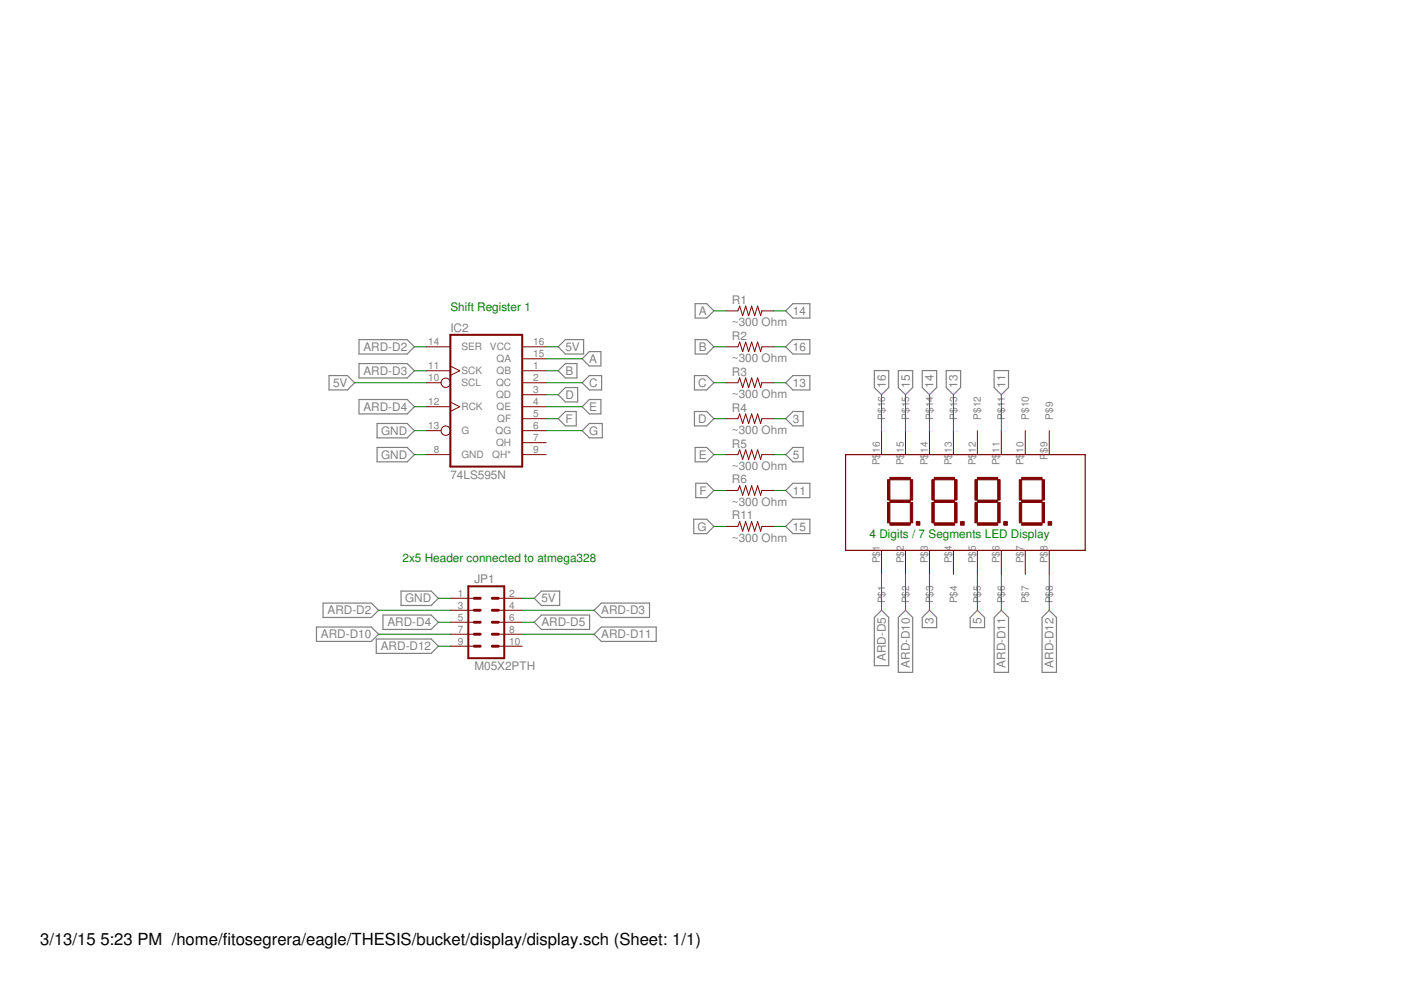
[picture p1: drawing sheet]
<svg xmlns="http://www.w3.org/2000/svg" width="297mm" height="210mm" viewBox="0 0 297 210" stroke-linecap="round" stroke-linejoin="round" font-family="sans-serif">
<g fill="none" stroke="#808080" stroke-width=".25">
<path d="M69.8 79.6h3.9l1.5 1.6-1.5 1.5h-3.9zM76.1 72h10.2l1.6 1.5-1.6 1.6h-10.2zM76.1 77.1h10.2l1.6 1.5-1.6 1.5h-10.2zM118.3 73.5l1.6-1.5h3.8v3.1h-3.8zM118.3 78.6l1.6-1.5h2.4v3h-2.4zM123.4 76.1l1.5-1.6h2.5v3.1h-2.5zM147.2 79.6h2.6l1.6 1.6-1.6 1.5h-2.6zM147.4 72h2.4l1.6 1.5-1.6 1.6h-2.4zM147.4 64.4h2.4l1.6 1.5-1.6 1.5h-2.4zM166.6 73.5l1.5-1.5h3.6v3.1h-3.6zM166.6 65.9l1.5-1.5h3.6v3h-3.6zM185.4 78.6h3v3.6l-1.5 1.5-1.5-1.5z"/>
<path d="M190.5 78.6h3v3.6l-1.5 1.5-1.5-1.5zM195.5 78.6h3.1v3.6l-1.5 1.5-1.6-1.5zM200.6 78.6h3.1v3.6l-1.6 1.5-1.5-1.5zM210.8 78.6h3v3.6l-1.5 1.5-1.5-1.5zM76.1 84.7h10.2l1.6 1.5-1.6 1.6h-10.2zM79.9 94.9h6.4l1.6 1.5-1.6 1.5h-6.4zM79.9 89.8h6.4l1.6 1.5-1.6 1.5h-6.4zM118.3 83.7l1.6-1.5h2.6v3h-2.6zM118.3 88.8l1.6-1.6h2.3v3.1h-2.3zM123.4 91.3l1.5-1.5h2.8v3h-2.8zM123.4 81.2l1.5-1.6h2.7v3.1h-2.7zM123.4 86.2l1.5-1.5h2.5v3.1h-2.5z"/>
<path d="M147.2 87.2h2.6l1.6 1.6-1.6 1.5h-2.6zM147.4 94.9h2.4l1.6 1.5-1.6 1.5h-2.4zM166.6 96.4l1.5-1.5h2.2v3h-2.2zM166.6 81.2l1.5-1.6h3.6v3.1h-3.6zM166.6 88.8l1.5-1.6h2.2v3.1h-2.2zM147.1 110.1h2.7l1.6 1.5-1.6 1.5h-2.7zM147.5 102.5h2.3l1.6 1.5-1.6 1.5h-2.3zM166.6 104l1.5-1.5h3.6v3h-3.6zM166.6 111.6l1.5-1.5h3.6v3h-3.6zM67.1 132.9h11.6l1.6 1.6-1.6 1.5h-11.6zM68.5 127.9h10.2l1.6 1.5-1.6 1.5h-10.2zM79.8 135.5h11.6l1.5 1.5-1.5 1.5h-11.6z"/>
<path d="M81.2 130.4h10.2l1.5 1.5-1.5 1.6h-10.2zM85 125.3h6.4l1.5 1.6-1.5 1.5h-6.4zM113.3 126.9l1.5-1.6h3.9v3.1h-3.9zM113.3 131.9l1.5-1.5h10.2v3.1h-10.2zM126 129.4l1.5-1.5h10.2v3h-10.2zM126 134.5l1.5-1.6h11.6v3.1h-11.6zM185.4 130.9l1.5-1.5 1.5 1.5v10.2h-3zM190.5 130.9l1.5-1.5 1.5 1.5v11.7h-3zM195.5 130.9l1.6-1.5 1.5 1.5v2.2h-3.1zM205.7 130.9l1.5-1.5 1.5 1.5v2.2h-3zM210.8 130.9l1.5-1.5 1.5 1.5v11.7h-3zM220.9 130.9l1.6-1.5 1.5 1.5v11.7h-3.1z"/>
</g>
<path d="M95.5 71h15.2v27.9h-15.2zM99.3 124.3h7.6v15.3h-7.6z" fill="none" stroke="#800000" stroke-width=".42"/>
<g fill="none" stroke="#800000" stroke-width=".21">
<path d="M90.4 78.6h5.1M90.4 73.5h5.1M95.5 77.6l2 1-2 1M110.7 78.6h5.1M110.7 73.5h5.1M110.7 76.1h5.1M153.9 73.5h2.5l.4-1 .7 2 .6-2 .6 2 .7-2 .6 2 .6-2 .7 2 .2-1h2.5M153.9 65.9h2.5l.4-1 .7 2 .6-2 .6 2 .7-2 .6 2 .6-2 .7 2 .2-1h2.5M90.4 81.2h3.1M90.4 86.2h5.1M90.4 91.3h3.1M90.4 96.4h5.1"/>
<path d="M95.5 85.2l2 1-2 1M110.7 81.2h5.1M110.7 83.7h5.1M110.7 86.2h5.1M110.7 88.8h5.1M110.7 91.3h5.1M110.7 93.9h5.1M110.7 96.4h5.1M153.9 81.2h2.5l.4-1.1 .7 2.1 .6-2.1 .6 2.1 .7-2.1 .6 2.1 .6-2.1 .7 2.1 .2-1h2.5M153.9 88.8h2.5l.4-1 .7 2 .6-2 .6 2 .7-2 .6 2 .6-2 .7 2 .2-1h2.5M153.9 96.4h2.5l.4-1 .7 2 .6-2 .6 2 .7-2 .6 2 .6-2 .7 2 .2-1h2.5M186.9 91.3v5.1"/>
<path d="M192 91.3v5.1M197.1 91.3v5.1M202.1 91.3v5.1M207.2 91.3v5.1M212.3 91.3v5.1M217.4 91.3v5.1M222.5 91.3v5.1M153.9 104h2.5l.4-1 .7 2 .6-2 .6 2 .7-2 .6 2 .6-2 .7 2 .2-1h2.5M153.9 111.6h2.5l.4-1 .7 2 .6-2 .6 2 .7-2 .6 2 .6-2 .7 2 .2-1h2.5M186.9 116.7v5.1M192 116.7v5.1M197.1 116.7v5.1"/>
<path d="M202.1 116.7v5.1M207.2 116.7v5.1M212.3 116.7v5.1M217.4 116.7v5.1M222.5 116.7v5.1M95.5 137h5.1M95.5 134.5h5.1M95.5 131.9h5.1M95.5 129.4h5.1M95.5 126.9h5.1M105.6 137h5.1M105.6 134.5h5.1"/>
<path d="M105.6 131.9h5.1M105.6 129.4h5.1M105.6 126.9h5.1"/>
<circle cx="94.5" cy="91.3" r=".99"/>
<circle cx="94.5" cy="81.2" r=".99"/>
</g>
<path d="M179.3 96.4h50.8v20.3h-50.8z" fill="none" stroke="#800000" stroke-width=".25"/>
<g fill="#800000" stroke="#800000" stroke-width=".21">
<path d="M188.7 101.2h4.3v.5h-4.3z"/>
<path d="M188.2 101.7h.5v4.3h-.5z"/>
<path d="M193 101.7h.5v4.3h-.5z"/>
<path d="M188.7 106h4.3v.5h-4.3z"/>
<path d="M188.2 106.5h.5v4.3h-.5z"/>
<path d="M193 106.5h.5v4.3h-.5z"/>
<path d="M188.7 110.8h4.3v.6h-4.3z"/>
<path d="M198.1 101.2h4.3v.5h-4.3z"/>
<path d="M197.6 101.7h.5v4.3h-.5z"/>
<path d="M202.4 101.7h.5v4.3h-.5z"/>
<path d="M198.1 106h4.3v.5h-4.3z"/>
<path d="M197.6 106.5h.5v4.3h-.5z"/>
<path d="M202.4 106.5h.5v4.3h-.5z"/>
<path d="M198.1 110.8h4.3v.6h-4.3z"/>
<path d="M207.2 101.2h4.3v.5h-4.3z"/>
<path d="M206.7 101.7h.5v4.3h-.5z"/>
<path d="M211.5 101.7h.5v4.3h-.5z"/>
<path d="M207.2 106h4.3v.5h-4.3z"/>
<path d="M206.7 106.5h.5v4.3h-.5z"/>
<path d="M211.5 106.5h.5v4.3h-.5z"/>
<path d="M207.2 110.8h4.3v.6h-4.3z"/>
<path d="M216.6 101.2h4.3v.5h-4.3z"/>
<path d="M216.1 101.7h.5v4.3h-.5z"/>
<path d="M220.9 101.7h.5v4.3h-.5z"/>
<path d="M216.6 106h4.3v.5h-4.3z"/>
<path d="M216.1 106.5h.5v4.3h-.5z"/>
<path d="M220.9 106.5h.5v4.3h-.5z"/>
<path d="M216.6 110.8h4.3v.6h-4.3z"/>
<path d="M194.3 110.6h.7v.8h-.7z"/>
<path d="M203.7 110.6h.7v.8h-.7z"/>
<path d="M212.8 110.6h.8v.8h-.8z"/>
<path d="M222.2 110.6h.8v.8h-.8z"/>
</g>
<path d="M100.6 131.9h1.2M100.6 134.5h1.2M100.6 137h1.2M100.6 126.9h1.2M100.6 129.4h1.2M104.4 131.9h1.2M104.4 134.5h1.2M104.4 137h1.2M104.4 126.9h1.2M104.4 129.4h1.2" fill="none" stroke="#800000" stroke-width=".61"/>
<g fill="none" stroke="#008000" stroke-width=".21">
<path d="M87.9 73.5h2.5M87.9 78.6h2.5M115.8 73.5h2.5M115.8 78.6h2.5M115.8 76.1h7.6M151.4 73.5h2.5M151.4 65.9h2.5M164 73.5h2.6M164 65.9h2.6M75.2 81.2h15.2M87.9 96.4h2.5M87.9 91.3h2.5"/>
<path d="M87.9 86.2h2.5M115.8 91.3h7.6M115.8 81.2h7.6M115.8 86.2h7.6M115.8 83.7h2.5M115.8 88.8h2.5M151.4 96.4h2.5M151.4 81.2h2.5M151.4 88.8h2.5M164 96.4h2.6M164 81.2h2.6M164 88.8h2.6"/>
<path d="M186.9 83.7v7.6M192 83.7v7.6M197.1 83.7v7.6M202.1 83.7v7.6M212.3 83.7v7.6M151.4 104h2.5M151.4 111.6h2.5M164 104h2.6M164 111.6h2.6M80.3 129.4h15.2M80.3 134.5h15.2M92.9 126.9h2.6"/>
<path d="M92.9 131.9h2.6M92.9 137h2.6M110.7 126.9h2.6M110.7 129.4h15.3M110.7 131.9h2.6M110.7 134.5h15.3M186.9 121.8v7.6M192 121.8v7.6M197.1 121.8v7.6M207.2 121.8v7.6M212.3 121.8v7.6M222.5 121.8v7.6"/>
</g>
<g font-size="3.5">
<text x="8.5" y="200.4">3/13/15</text>
<text x="21.3" y="200.4">5:23 PM /home/fitosegrera/eagle/THESIS/bucket/display/display.sch (Sheet: 1/1)</text>
</g>
<g font-size="2.5" fill="#008000">
<text x="95.5" y="65.9">Shift Register 1</text>
<text x="85.3" y="119.2">2x5 Header connected to atmega328</text>
<text x="184.4" y="114.2">4 Digits / 7 Segments LED Display</text>
</g>
<g font-size="2.5" fill="#808080">
<text x="155.2" y="64.4">R1</text>
<text x="95.5" y="70.4">IC2</text>
<text x="148.2" y="66.8">A</text>
<text x="155.2" y="69.2">~300 Ohm</text>
<text x="168.1" y="66.8">14</text>
<text x="77.1" y="74.4">ARD-D2</text>
<text x="119.9" y="74.4">5V</text>
<text x="124.9" y="77">A</text>
<text x="148.2" y="74.4">B</text>
<text x="155.2" y="76.8">~300 Ohm</text>
<text x="155.2" y="72">R2</text>
<text x="168.1" y="74.4">16</text>
<text x="70.6" y="82">5V</text>
<text x="77.1" y="79.5">ARD-D3</text>
<text x="119.9" y="79.5">B</text>
<text x="124.9" y="82">C</text>
<text x="148" y="82">C</text>
<text x="155.2" y="79.7">R3</text>
<text x="168.1" y="82">13</text>
<text x="187.8" y="82.2" transform="rotate(-90 187.8 82.2)">16</text>
<text x="192.9" y="82.2" transform="rotate(-90 192.9 82.2)">15</text>
<text x="198" y="82.2" transform="rotate(-90 198 82.2)">14</text>
<text x="203" y="82.2" transform="rotate(-90 203 82.2)">13</text>
<text x="213.2" y="82.2" transform="rotate(-90 213.2 82.2)">11</text>
<text x="77.1" y="87.1">ARD-D4</text>
<text x="119.9" y="84.6">D</text>
<text x="119.9" y="89.7">F</text>
<text x="124.9" y="87.1">E</text>
<text x="148" y="89.7">D</text>
<text x="155.2" y="84.5">~300 Ohm</text>
<text x="155.2" y="87.3">R4</text>
<text x="168.1" y="89.7">3</text>
<text x="80.8" y="92.2">GND</text>
<text x="124.9" y="92.2">G</text>
<text x="155.2" y="92.1">~300 Ohm</text>
<text x="155.2" y="94.9">R5</text>
<text x="80.8" y="97.3">GND</text>
<text x="95.5" y="101.5">74LS595N</text>
<text x="148.2" y="97.3">E</text>
<text x="155.2" y="99.7">~300 Ohm</text>
<text x="168.1" y="97.3">5</text>
<text x="148.3" y="104.9">F</text>
<text x="155.2" y="107.3">~300 Ohm</text>
<text x="155.2" y="102.5">R6</text>
<text x="168.1" y="104.9">11</text>
<text x="147.9" y="112.5">G</text>
<text x="155.2" y="110.1">R11</text>
<text x="168.1" y="112.5">15</text>
<text x="155.2" y="114.9">~300 Ohm</text>
<text x="100.6" y="123.5">JP1</text>
<text x="69.4" y="130.3">ARD-D2</text>
<text x="85.9" y="127.7">GND</text>
<text x="114.8" y="127.7">5V</text>
<text x="127.5" y="130.3">ARD-D3</text>
<text x="68" y="135.4">ARD-D10</text>
<text x="80.7" y="137.9">ARD-D12</text>
<text x="82.1" y="132.8">ARD-D4</text>
<text x="114.8" y="132.8">ARD-D5</text>
<text x="127.5" y="135.4">ARD-D11</text>
<text x="198" y="132.3" transform="rotate(-90 198 132.3)">3</text>
<text x="208.1" y="132.3" transform="rotate(-90 208.1 132.3)">5</text>
<text x="100.6" y="142.1">M05X2PTH</text>
<text x="187.8" y="140.2" transform="rotate(-90 187.8 140.2)">ARD-D5</text>
<text x="192.9" y="141.6" transform="rotate(-90 192.9 141.6)">ARD-D10</text>
<text x="213.2" y="141.6" transform="rotate(-90 213.2 141.6)">ARD-D11</text>
<text x="223.3" y="141.6" transform="rotate(-90 223.3 141.6)">ARD-D12</text>
</g>
<g font-size="2.1" fill="#808080">
<text x="90.8" y="73.2">14</text>
<text x="97.8" y="74.3">SER</text>
<text x="103.9" y="74.3">VCC</text>
<text x="105.3" y="76.8">QA</text>
<text x="113.1" y="75.7">15</text>
<text x="113.1" y="73.2">16</text>
<text x="90.8" y="80.8">10</text>
<text x="90.8" y="78.3">11</text>
<text x="97.8" y="81.9">SCL</text>
<text x="97.8" y="79.4">SCK</text>
<text x="105.2" y="81.9">QC</text>
<text x="105.3" y="79.4">QB</text>
<text x="113.1" y="78.3">1</text>
<text x="113.1" y="80.8">2</text>
<text x="113.1" y="83.3">3</text>
<text x="90.8" y="85.9">12</text>
<text x="97.8" y="87">RCK</text>
<text x="105.2" y="84.5">QD</text>
<text x="105.3" y="87">QE</text>
<text x="105.4" y="89.5">QF</text>
<text x="113.1" y="85.9">4</text>
<text x="113.1" y="88.4">5</text>
<text x="187.7" y="89" transform="rotate(-90 187.7 89)">P$16</text>
<text x="192.7" y="89" transform="rotate(-90 192.7 89)">P$15</text>
<text x="197.8" y="89" transform="rotate(-90 197.8 89)">P$14</text>
<text x="202.9" y="89" transform="rotate(-90 202.9 89)">P$13</text>
<text x="208" y="89" transform="rotate(-90 208 89)">P$12</text>
<text x="213.1" y="89" transform="rotate(-90 213.1 89)">P$11</text>
<text x="218.1" y="89" transform="rotate(-90 218.1 89)">P$10</text>
<text x="223.2" y="89" transform="rotate(-90 223.2 89)">P$9</text>
<text x="90.8" y="91">13</text>
<text x="97.8" y="92.1">G</text>
<text x="105.1" y="92.1">QG</text>
<text x="105.2" y="94.6">QH</text>
<text x="113.1" y="91">6</text>
<text x="113.1" y="93.5">7</text>
<text x="92" y="96">8</text>
<text x="97.8" y="97.1">GND</text>
<text x="104.3" y="97.1">QH*</text>
<text x="113.1" y="96">9</text>
<text x="186.6" y="98.6" transform="rotate(-90 186.6 98.6)">P$</text>
<text x="186.6" y="96" transform="rotate(-90 186.6 96)">16</text>
<text x="191.6" y="98.6" transform="rotate(-90 191.6 98.6)">P$</text>
<text x="191.6" y="96" transform="rotate(-90 191.6 96)">15</text>
<text x="196.7" y="98.6" transform="rotate(-90 196.7 98.6)">P$</text>
<text x="196.7" y="96" transform="rotate(-90 196.7 96)">14</text>
<text x="201.8" y="98.6" transform="rotate(-90 201.8 98.6)">P$</text>
<text x="201.8" y="96" transform="rotate(-90 201.8 96)">13</text>
<text x="206.9" y="98.6" transform="rotate(-90 206.9 98.6)">P$</text>
<text x="206.9" y="96" transform="rotate(-90 206.9 96)">12</text>
<text x="211.9" y="98.6" transform="rotate(-90 211.9 98.6)">P$</text>
<text x="211.9" y="96" transform="rotate(-90 211.9 96)">11</text>
<text x="217" y="98.6" transform="rotate(-90 217 98.6)">P$</text>
<text x="217" y="96" transform="rotate(-90 217 96)">10</text>
<text x="222.1" y="97.5" transform="rotate(-90 222.1 97.5)">P</text>
<text x="222.1" y="96" transform="rotate(-90 222.1 96)">$9</text>
<text x="186.6" y="119.4" transform="rotate(-90 186.6 119.4)">P$1</text>
<text x="191.6" y="119.4" transform="rotate(-90 191.6 119.4)">P$2</text>
<text x="196.7" y="119.4" transform="rotate(-90 196.7 119.4)">P$3</text>
<text x="201.8" y="119.4" transform="rotate(-90 201.8 119.4)">P$4</text>
<text x="206.9" y="119.4" transform="rotate(-90 206.9 119.4)">P$5</text>
<text x="211.9" y="119.4" transform="rotate(-90 211.9 119.4)">P$6</text>
<text x="217" y="119.4" transform="rotate(-90 217 119.4)">P$7</text>
<text x="222.1" y="119.4" transform="rotate(-90 222.1 119.4)">P$8</text>
<text x="97" y="131.6">5</text>
<text x="97" y="129">3</text>
<text x="97" y="126.5">1</text>
<text x="108" y="131.6">6</text>
<text x="108" y="129">4</text>
<text x="108" y="126.5">2</text>
<text x="187.7" y="127.9" transform="rotate(-90 187.7 127.9)">P$1</text>
<text x="192.7" y="127.9" transform="rotate(-90 192.7 127.9)">P$2</text>
<text x="197.8" y="127.9" transform="rotate(-90 197.8 127.9)">P$3</text>
<text x="202.9" y="127.9" transform="rotate(-90 202.9 127.9)">P$4</text>
<text x="208" y="127.9" transform="rotate(-90 208 127.9)">P$5</text>
<text x="213.1" y="127.9" transform="rotate(-90 213.1 127.9)">P$6</text>
<text x="218.1" y="127.9" transform="rotate(-90 218.1 127.9)">P$7</text>
<text x="223.2" y="127.9" transform="rotate(-90 223.2 127.9)">P$8</text>
<text x="97" y="136.6">9</text>
<text x="97" y="134.1">7</text>
<text x="108" y="136.6">10</text>
<text x="108" y="134.1">8</text>
</g>
</svg>
